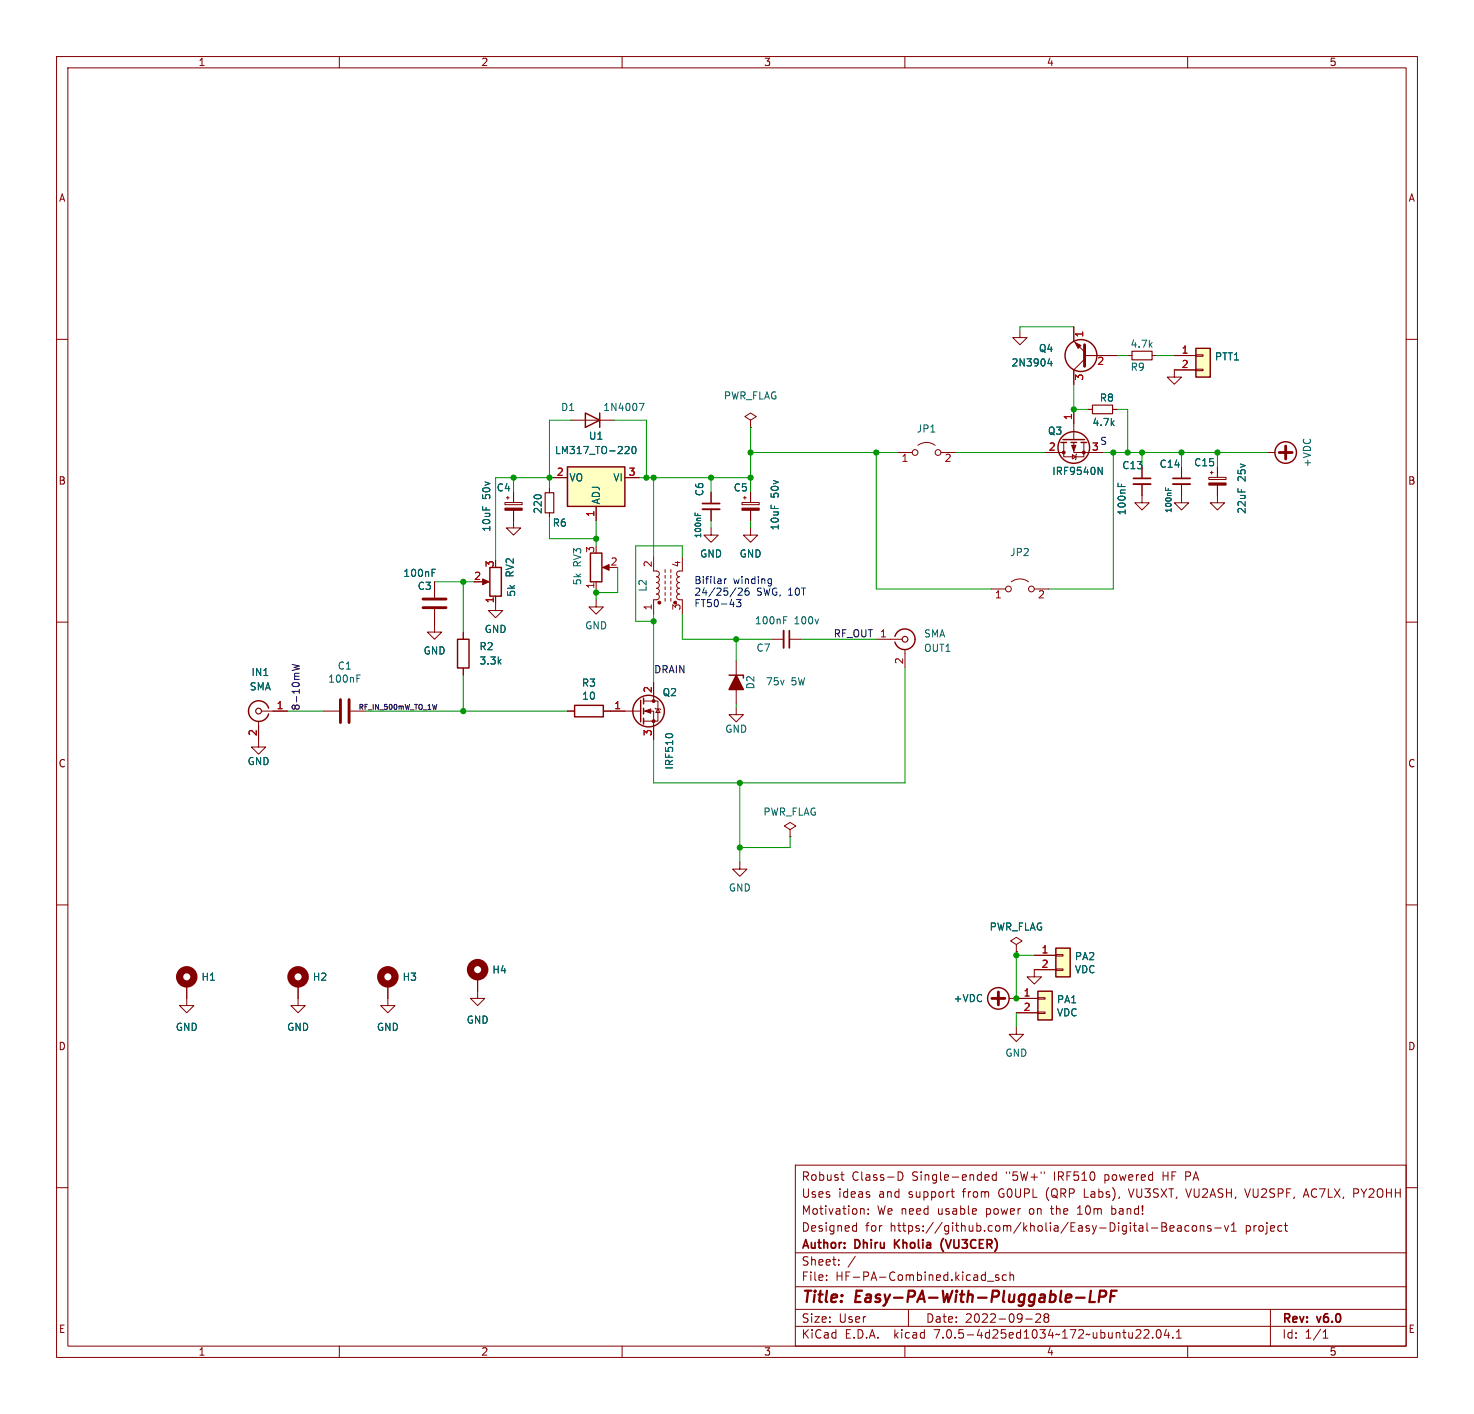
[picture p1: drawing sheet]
<svg xmlns="http://www.w3.org/2000/svg" width="261mm" height="250mm" viewBox="0 0 261 250" stroke-linecap="round" stroke-linejoin="round" font-family="sans-serif">
<g fill="none" stroke="#840000" stroke-width=".18">
<path d="M10 10h240.6v230h-240.6zM12 12h236.6v226h-236.6zM60 10v2M110 10v2M160 10v2M210 10v2M10 60h2M180.3 58.4v1.3h1.3l-1.3 1.3-1.2-1.3h1.2M189.9 57.8v2.5l1.9 1.9M248.6 60h2M101 74.3h7.6M132.7 74.3l1-.6-1-.7-1 .7 1 .6v1.3"/>
<path d="M132.7 75.6h.1M162.3 78.7a2.54 2.54 0 0 1 3.1 0M188.1 78.2v2.6h3.5v-2.6M189.9 78.2v1.8h5M189.9 72.4v5.3M191.8 62.9h5.7M191.8 63.5l-1.9 1.9v2.5M192.4 72.4h.8M196.7 72.4h.8M199.4 62.9h.8M203.7 62.9h.8M207.6 62.9h3.9"/>
<path d="M211.5 65.3h1.2v.2h-1.2zM211.5 62.7h1.2v.3h-1.2zM211.5 65.4h-3.9v1.3h1.3l-1.3 1.2-1.2-1.2h1.2M89.3 88.8h3v.4h-3zM89.5 88h.5M89.8 87.8v.5M90.8 90.2v3.1h1.3l-1.3 1.3-1.3-1.3h1.3M90.8 87v1.8M97.2 86.4v.7M97.2 90.7v.7M97.8 84.5h2.5M105.4 89.5v2.6"/>
<path d="M110.5 84.5h2.5M115.6 98.4v2.6h.7l.3 .5-.2 .3-.3 .2 .3 .1 .2 .3-.1 .4-.4 .2 .3 .1 .2 .2-.1 .5-.4 .2 .4 .2 .1 .4-.2 .3-.3 .1 .3 .2 .2 .4-.3 .4h-.7v2.6M120.6 98.4v2.6h-.7l-.3 .5 .2 .3 .3 .2-.3 .1-.2 .3 .2 .4 .3 .2-.3 .1-.2 .3 .1 .4 .4 .2-.4 .2v.5l.1 .2 .3 .1-.3 .2-.2 .4 .3 .4h.7v2.6M125.7 93.3v1.3h1.3l-1.3 1.3-1.2-1.3h1.2M125.7 87v2M125.7 90v2.1M131.2 88.8h3v.4h-3zM131.4 88h.6M131.7 87.8v.5M132.7 93.3v1.3h1.3l-1.3 1.3-1.3-1.3h1.3M132.7 87v1.8M132.7 90.2v1.9"/>
<path d="M158.7 80h2.6M166.4 80h2.5M184.8 80h3.3M189.6 80.4l.6 .4-.6 .4zM190.4 80.3l-.2 .1v.8l-.1 .1M201.9 85.6v3.3h1.3l-1.3 1.3-1.2-1.3h1.2M201.9 82.5v2.1M208.9 85.6v3.3h1.3l-1.3 1.3-1.3-1.3h1.3M208.9 82.5v2.1M213.7 84.4h3.1v.4h-3.1zM214 83.6h.5M214.2 83.3v.5"/>
<path d="M215.3 85.8v3.1h1.2l-1.2 1.3-1.3-1.3h1.3M215.3 82.5v1.9M224.2 80h1.2M10 110h2M76.8 107.7v4.1h1.3l-1.3 1.2-1.2-1.2h1.2M76.8 102.9v2.8M81.9 111.8v1.2M81.9 118.1v1.3M85.1 102.9h1M87.6 105.4v2.5h1.3l-1.3 1.3-1.2-1.3h1.2M105.4 106v1.3h1.3l-1.3 1.3-1.3-1.3h1.3M105.4 102.9v1.2"/>
<path d="M106.9 100.3h1M117.6 100.7v.5M117.6 101.7v.5M117.6 102.7v.6M117.6 103.8v.5M117.6 104.8v.5M117.6 105.8v.5M118.6 100.7v.5M118.6 101.7v.5M118.6 102.7v.6M118.6 103.8v.5M118.6 104.8v.5"/>
<path d="M118.6 105.8v.5M130.2 116.8v7.7M136.5 113h2.1M139.6 113h2M154.9 113h4.6M160 114.8v3.3M175.3 104.1h2.5M178.8 102.9a2.54 2.54 0 0 1 3.1 0M182.9 104.1h2.5M248.6 110h2M45.7 127.5v4.6h1.3l-1.3 1.2-1.3-1.2h1.3M46.2 125.7h4.6"/>
<path d="M57.1 125.7h2.8M62 125.7h2.8M100.3 125.7h1.3M106.7 125.7h6.6M113.8 125.7h1.8v5.1M113.8 124h2.5v3.5h-2.5M115.6 120.6v3.4M115.8 125.2l.2 .1h.7l.1 .2M116.3 125.3l.4 .7h-.7zM130.2 125.1v1.3h1.2l-1.2 1.2-1.3-1.2h1.3M10 160h2M130.8 152.4v1.3h1.3l-1.3 1.2-1.3-1.2h1.3"/>
<path d="M139.7 146.7l1-.7-1-.6-1 .6 1 .7v1.3M139.7 148h.1M248.6 160h2M33 174v3.8h1.3l-1.3 1.3-1.3-1.3h1.3M52.7 174v3.8h1.3l-1.3 1.3-1.3-1.3h1.3M68.6 174v3.8h1.2l-1.2 1.3-1.3-1.3h1.3M84.5 172.7v3.8h1.2l-1.2 1.3-1.3-1.3h1.3M178.4 176.5h5.1M179.7 167l1-.6-1-.7-1 .7 1 .6v1.3M179.7 168.3h.1M179.7 179.1h3.8M182.9 168.9h3.8"/>
<path d="M183.5 178.9h1.3v.3h-1.3zM183.5 176.4h1.3v.3h-1.3zM186.7 171.3h1.3v.3h-1.3zM186.7 168.8h1.3v.2h-1.3zM186.7 171.4h-3.8v1.3h1.2l-1.2 1.3-1.3-1.3h1.3M179.7 181.6v1.3h1.3l-1.3 1.2-1.3-1.2h1.3M10 210h2M140.6 206h108v32h-108zM148.7 207.7h.5M148.9 208.5l.3 .2M151 216.7l.4 .1M151.4 216.2v1.5"/>
<path d="M151.4 217.6l-.4 .1M152.2 213.8h.5l.1 .9M153.5 214.6v.1M153.5 213.8v.1M153.7 211.3v.3M158.8 207.2a.76 .76 0 0 1 .9 .7 .76 .76 0 0 1-.9 .8zM168.2 210.7h.5M168.4 210.2v1.3l.3 .2M172.4 213.7l.3 .4-.8 .1M172.6 214.6l-.2 .1M174.2 208.2l.7-.1-.1-.3-.4-.1-.2 .2v.7h.6M176.2 207.8l-.5-.1-.3 .3v.4l.2 .2h.6"/>
<path d="M176.2 207.2v1.5M184.7 207.2v.3M203.6 217.1h1.1M205.4 216.2h.5l.3 .1v.3l-.3 .3a.4 .4 0 0 1 .4 .4 .4 .4 0 0 1-.3 .4h-.6zM205.4 216.9h.5M206.9 217.2l.7-.1-.1-.3-.4-.1-.2 .2v.7h.6M208.2 216.8h.6l.1 .9M208.9 217.1h-.5a.29 .29 0 0 0-.3 .3 .29 .29 0 0 0 .3 .3l.5-.1M210.2 216.8l-.4-.1-.3 .3v.4l.2 .2h.5M210.9 216.8l.4-.1 .3 .3v.4l-.3 .3-.4-.1-.1-.2v-.4zM212.2 216.8l.2-.1 .4 .1 .1 .9M212.2 216.7v1"/>
<path d="M214.1 216.8l-.4-.1-.2 .2 .1 .2 .5 .2v.3h-.6M214.8 217.1h1.1M216.5 216.7l.4 1 .3-1M217.7 217.7h.9M217.7 216.6l.5-.4v1.5M227.1 216.7h.6M227.3 216.2v1.3l.4 .2M248.6 210h2M60 238v2M110 238v2M140.6 234.5h108M140.6 231.5h108"/>
<path d="M140.6 227.5h108M140.6 221.5h108M146.2 226.3v.1M146.2 225.5v.1M148.3 223.6v.1M148.3 222.8v.1M151.2 222.1l-1.3 2M160 238v2M160.6 231.5v3M174.6 226.5h1.1M176.6 225.5l-.4-.1-.2 .2 .1 .2 .5 .2v.3h-.6M177.9 225.5l-.4-.1-.3 .3v.4l.2 .2h.5"/>
<path d="M178.6 225.5l.2-.1 .4 .1v.9M178.6 224.9v1.5M181.4 233.2h1.1M183.2 232.4h.1M183.9 232.4l.1 .2-.1 .3-.8 .9h.9M184.7 232.4l-.1 .3 .3 .2M184.9 232.9l-.3 .3v.3l.3 .3 .4-.1 .1-.2v-.4l-.2-.2M184.9 232.9h.3M185.3 232.4l.1 .3-.2 .2M200.8 236.6h.9M201.7 235.2v.5M202.3 235.2l.6-.1 .2 .1 .1 .3-1 1.1h1"/>
<path d="M203.8 236.5v.1M204.6 235.2l.2-.1a.81 .81 0 0 1 .6 .6 .81 .81 0 0 1-.3 .8l-.2 .1a.81 .81 0 0 1-.3-1.4zM206.2 235l-.3 1.1h.9M206.6 235.6v1M207.4 236.5v.1M208 236.6h.9M208 235.5l.4-.4v1.5M210 238v2M224.6 231.5v6.5M233.9 236.6h.9M233.9 235.5l.5-.4v1.5"/>
<circle cx="161.8" cy="80" r=".51"/>
<circle cx="165.9" cy="80" r=".51"/>
<circle cx="178.3" cy="104.1" r=".51"/>
<circle cx="182.4" cy="104.1" r=".51"/>
</g>
<path d="M190.3 229.5h1.5M192.9 228.2l-.3 2h1M194.4 229.3h.7a.55 .55 0 0 0 .5-.5 .55 .55 0 0 0-.3-.6h-.8l-.2 2M196.4 229.2h.7M197.5 228.2h-1l-.2 2" fill="none" stroke="#840000" stroke-width=".4"/>
<path d="M124.2 89h3.1M200.4 84.6h3.1M207.4 84.6h3M139.6 111.5v3.1M166.5 219.4l-.1 .6 .1 .8" fill="none" stroke="#840000" stroke-width=".3"/>
<g fill="#ffffc2" stroke="#ffffc2" stroke-width=".18">
<path d="M183.5 175.3h2.6v5h-2.6z"/>
<path d="M186.7 167.6h2.5v5.1h-2.5z"/>
<path d="M211.5 61.6h2.5v5.1h-2.5z"/>
<path d="M100.3 82.5h10.2v7h-10.2z"/>
</g>
<g fill="none" stroke="#840000" stroke-width=".25">
<path d="M103.5 73l2.5 1.3-2.5 1.3zM106 73v2.6M187.6 78.2h1M188 77.7h3.8M189.4 78.2h1M191.1 78.2h1.1M211.5 61.6h2.5v5.1h-2.5zM100.3 82.5h10.2v7h-10.2zM104.4 97.8h2v5.1h-2zM80.9 113h2v5.1h-2zM86.6 100.3h2v5.1h-2zM128.9 119.4h2.5v.5"/>
<path d="M158.2 112.5a1.81 1.81 0 0 1 2.8-.9 1.81 1.81 0 0 1 0 2.9 1.81 1.81 0 0 1-2.8-1M47.5 125.2a1.81 1.81 0 0 0-2.8-.9 1.81 1.81 0 0 0 0 2.9 1.81 1.81 0 0 0 2.8-1M101.6 124.7h5.1v2h-5.1zM113.3 123.8v3.8M113.8 123.4v1.1M113.8 125.2v1M113.8 127v1M183.5 175.3h2.6v5h-2.6zM186.7 167.6h2.5v5.1h-2.5z"/>
<circle cx="189.9" cy="79.1" r="2.79"/>
<circle cx="191.1" cy="62.9" r="2.82"/>
<circle cx="227.3" cy="80" r="1.9"/>
<circle cx="114.7" cy="125.7" r="2.79"/>
<circle cx="176.5" cy="176.5" r="1.9"/>
</g>
<path d="M191.8 61v3.8M227.3 78.9v2.3M226.2 80h2.3M74.8 107.4h4.1M74.8 105.9h4.1M60.2 123.7v4.1M61.7 123.7v4.1M175.4 176.5h2.3M176.5 175.4v2.3" fill="none" stroke="#840000" stroke-width=".51"/>
<g fill="none" stroke="#840000" stroke-width=".2">
<path d="M193.2 71.6h3.5v1.6h-3.5zM200.2 62.1h3.5v1.5h-3.5zM96.4 87.1h1.5v3.6h-1.5z"/>
<circle cx="160" cy="113" r=".51"/>
<circle cx="45.7" cy="125.7" r=".51"/>
</g>
<g fill="#840000" stroke="#840000" stroke-width=".18">
<path d="M89.3 89.8h3v.4h-3z"/>
<path d="M85.3 102.4l1.2 .5-1.2 .5z"/>
<path d="M213.7 85.4h3.1v.4h-3.1z"/>
<path d="M114 125.7l1.1-.4v.8z"/>
<path d="M106.6 100.3l1.1-.5v1z"/>
<path d="M190.1 60.6l1 .5-.5 .5z"/>
<path d="M131.2 89.8h3v.4h-3z"/>
<path d="M189.5 78.7h.7l-.3 1.1z"/>
<circle cx="115.6" cy="127.5" r=".25"/>
<circle cx="115.6" cy="124" r=".25"/>
<circle cx="119.4" cy="106.6" r=".25"/>
<circle cx="116.6" cy="106.6" r=".25"/>
<circle cx="191.6" cy="80" r=".25"/>
<circle cx="188.1" cy="80" r=".25"/>
</g>
<g fill="none" stroke="#840000" stroke-width="1.3">
<circle cx="33" cy="172.7" r="1.27"/>
<circle cx="52.7" cy="172.7" r="1.27"/>
<circle cx="68.6" cy="172.7" r="1.27"/>
<circle cx="84.5" cy="171.4" r="1.27"/>
</g>
<g fill="none" stroke="#006464" stroke-width=".18">
<path d="M110.7 78.9l.4 .1 .1 .3-.7 .9h.7M111.9 79.1l.1-.2a.68 .68 0 0 1 .5 .7 .68 .68 0 0 1-.5 .6l-.1-.1-.2-.4zM113 71.3h.9l-.6 1.3M185.6 63.4l-.3 .9h.8M185.9 63.9v.8M122.9 90.7v.5M123.4 90.8v.4M194.2 82.6l.7 1.3v-1.3M197.7 85.4v.6M206.1 86.2v.5M206.6 86.4v.3M63.1 119.3h.6"/>
<path d="M76.4 100.7h.6M138.6 109h.6M117.8 129.8l.4-.1 .6 .1"/>
</g>
<path d="M124.2 90h3.1M200.4 85.6h3.1M207.4 85.6h3M138.6 111.5v3.1" fill="none" stroke="#840000" stroke-width=".33"/>
<path d="M130.2 119.4l1.2 2.5h-2.5z" fill="#840000" stroke="#840000" stroke-width=".25"/>
<path d="M51.6 117.5l1.3 .3-.9 .2 .9 .3-1.3 .3M77.2 124.5l-.2 .9" fill="none" stroke="#0f0f0f" stroke-width=".18"/>
<path d="M128.1 102.3v.9M128.5 102.3l-.4 .3M130.2 103.9l-1.1 1.6M130.2 106h.8l-.4 .5 .3 .1v.6l-.1 .1-.6-.1M131.2 104.3l-.7 .9h.7M131.8 104.3v.8l.2 .1 .4-.1 .1-.4-.2-.2h-.3l-.3 .2M136 102.3l.4 .1M136.4 102.3l-.1 1.2M136.4 103.1l-.4 .1" fill="none" stroke="#0000c2" stroke-width=".18"/>
<g fill="none" stroke="#009600" stroke-width=".18">
<path d="M189.9 57.8h-9.6v.6M101 74.3h-3.8v12.1M108.6 74.3h5.7v10.2M132.7 75.6v11.4M189.9 67.9v4.5h2.5M197.5 62.9h1.9M197.5 72.4h1.9v7.6M204.5 62.9h3.1M90.8 84.5v2.5M97.2 91.4v3.8h8.2M97.8 84.5h-10.2v14.6M105.4 92.1v4.4"/>
<path d="M113 84.5h19.7M115.6 84.5v13.9M120.6 98.4v-1.9h-8.2v13.4h3.2M125.7 84.5v2.5M125.7 92.1v1.2M132.7 80h26M132.7 92.1v1.2M154.9 80v24.1h20.4M168.9 80h15.9M194.9 80h29.3M196.8 80v24.1h-11.4M201.9 80v2.5"/>
<path d="M208.9 80v2.5M215.3 80v2.5M76.8 102.9h7M81.9 102.9v8.9M81.9 119.4v6.3M105.4 104.1v1.9M109.2 100.3v4.5h-3.8M115.6 108.6v12M120.6 108.6v4.4h15.9M130.2 113v3.8M141.6 113h13.3M160 118.1v20.3h-44.4v-7.6"/>
<path d="M50.8 125.7h6.3M64.8 125.7h35.5M130.2 124.5v.6M130.8 138.4v14M139.7 148v1.9h-8.9M179.7 168.3v8.2M179.7 179.1v2.5M179.7 168.9h3.2"/>
</g>
<g fill="#009600" stroke="#009600" stroke-width=".18">
<circle cx="132.7" cy="80" r=".46"/>
<circle cx="132.7" cy="84.5" r=".46"/>
<circle cx="114.3" cy="84.5" r=".46"/>
<circle cx="115.6" cy="84.5" r=".46"/>
<circle cx="125.7" cy="84.5" r=".46"/>
<circle cx="105.4" cy="95.2" r=".46"/>
<circle cx="189.9" cy="72.4" r=".46"/>
<circle cx="199.4" cy="80" r=".46"/>
<circle cx="154.9" cy="80" r=".46"/>
<circle cx="196.8" cy="80" r=".46"/>
<circle cx="90.8" cy="84.5" r=".46"/>
<circle cx="97.2" cy="84.5" r=".46"/>
<circle cx="81.9" cy="125.7" r=".46"/>
<circle cx="81.9" cy="102.9" r=".46"/>
<circle cx="179.7" cy="176.5" r=".46"/>
<circle cx="179.7" cy="168.9" r=".46"/>
<circle cx="130.8" cy="138.4" r=".46"/>
<circle cx="130.8" cy="149.9" r=".46"/>
<circle cx="105.4" cy="104.8" r=".46"/>
<circle cx="115.6" cy="109.9" r=".46"/>
<circle cx="130.2" cy="113" r=".46"/>
<circle cx="208.9" cy="80" r=".46"/>
<circle cx="201.9" cy="80" r=".46"/>
<circle cx="215.3" cy="80" r=".46"/>
</g>
<g font-size="2.8" fill="#840000">
<text x="141.6" y="230.8">Title:</text>
<text x="151.1" y="230.8">Easy-PA-With-Pluggable-LPF</text>
</g>
<g font-size="2.1" fill="#840000">
<text x="141.6" y="209">Robust</text>
<text x="150.5" y="209">Class-D</text>
<text x="161.1" y="209">Single-ended</text>
<text x="177.8" y="209">&quot;5W+&quot;</text>
<text x="186.3" y="209">IRF510</text>
<text x="195.3" y="209">powered</text>
<text x="205.7" y="209">HF PA</text>
<text x="141.6" y="215">Motivation:</text>
<text x="141.6" y="212">Uses</text>
<text x="148.1" y="212">ideas</text>
<text x="155" y="215">We need</text>
<text x="155.3" y="212">and</text>
<text x="160.6" y="212">support</text>
<text x="165.7" y="215">usable</text>
<text x="170.2" y="212">from</text>
<text x="174.3" y="215">power</text>
<text x="176.6" y="212">G0UPL</text>
<text x="182" y="215">on</text>
<text x="185" y="212">(QRP</text>
<text x="186" y="215">the</text>
<text x="190.7" y="215">10m</text>
<text x="191.8" y="212">Labs),</text>
<text x="196.8" y="215">band!</text>
<text x="199.9" y="212">VU3SXT,</text>
<text x="210.1" y="212">VU2ASH,</text>
<text x="220.7" y="212">VU2SPF,</text>
<text x="231.1" y="212">AC7LX,</text>
<text x="239.9" y="212">PY2OHH</text>
<text x="141.6" y="221.1">Author:</text>
<text x="141.6" y="218">Designed</text>
<text x="151.1" y="221.1">Dhiru</text>
<text x="152.9" y="218">for</text>
<text x="157.3" y="218">https://github.com/kholia/Easy-Digital-Beacons-v1</text>
<text x="158.5" y="221.1">Kholia</text>
<text x="167.2" y="221.1">(VU3CER)</text>
<text x="220.2" y="218">project</text>
<text x="141.6" y="226.7">File:</text>
<text x="141.6" y="224">Sheet:</text>
<text x="147.6" y="226.7">HF-PA-Combined.kicad_sch</text>
<text x="141.6" y="236.9">KiCad</text>
<text x="141.6" y="234.1">Size:</text>
<text x="148.2" y="234.1">User</text>
<text x="149.3" y="236.9">E.D.A.</text>
<text x="158" y="236.9">kicad</text>
<text x="163.6" y="234.1">Date:</text>
<text x="165.2" y="236.9">7.0.5-4d25ed1034~172~ubuntu22.04.1</text>
<text x="170.6" y="234.1">2022-09-28</text>
<text x="226.6" y="234.2">Rev:</text>
<text x="226.6" y="236.9">Id:</text>
<text x="230.6" y="236.9">1/1</text>
<text x="232.9" y="234.2">v6.0</text>
</g>
<g font-size="1.8" fill="#840000">
<text x="35" y="11.8">1</text>
<text x="85" y="11.8">2</text>
<text x="135" y="11.8">3</text>
<text x="185" y="11.8">4</text>
<text x="235" y="11.8">5</text>
<text x="10.4" y="35.8">A</text>
<text x="249" y="35.8">A</text>
<text x="10.3" y="85.8">B</text>
<text x="248.9" y="85.8">B</text>
<text x="10.3" y="135.8">C</text>
<text x="248.9" y="135.8">C</text>
<text x="10.3" y="185.8">D</text>
<text x="248.9" y="185.8">D</text>
<text x="10.4" y="235.8">E</text>
<text x="35" y="239.9">1</text>
<text x="85" y="239.9">2</text>
<text x="135" y="239.9">3</text>
<text x="185" y="239.9">4</text>
<text x="235" y="239.9">5</text>
<text x="249" y="235.8">E</text>
</g>
<g font-size="1.8" fill="#a90000">
<text x="191.8" y="59.7" transform="rotate(-90 191.8 59.7)">1</text>
<text x="194" y="64.8">2</text>
<text x="208.9" y="62.6">1</text>
<text x="208.9" y="65.2">2</text>
<text x="191.8" y="67.3" transform="rotate(-90 191.8 67.3)">3</text>
<text x="189.6" y="74.3" transform="rotate(-90 189.6 74.3)">1</text>
<text x="159.4" y="81.9">1</text>
<text x="167" y="81.9">2</text>
<text x="185.4" y="79.8">2</text>
<text x="193" y="79.8">3</text>
<text x="98.4" y="84.2">2</text>
<text x="111.1" y="84.2">3</text>
<text x="105.2" y="91.5" transform="rotate(-90 105.2 91.5)">1</text>
<text x="87.4" y="100.4" transform="rotate(-90 87.4 100.4)">3</text>
<text x="105.2" y="97.8" transform="rotate(-90 105.2 97.8)">3</text>
<text x="107.9" y="100.1">2</text>
<text x="115.3" y="100.4" transform="rotate(-90 115.3 100.4)">2</text>
<text x="120.4" y="100.4" transform="rotate(-90 120.4 100.4)">4</text>
<text x="83.8" y="102.6">2</text>
<text x="87.4" y="106.7" transform="rotate(-90 87.4 106.7)">1</text>
<text x="105.2" y="104.2" transform="rotate(-90 105.2 104.2)">1</text>
<text x="115.3" y="108" transform="rotate(-90 115.3 108)">1</text>
<text x="120.4" y="108" transform="rotate(-90 120.4 108)">3</text>
<text x="175.9" y="106">1</text>
<text x="183.5" y="106">2</text>
<text x="159.8" y="117.5" transform="rotate(-90 159.8 117.5)">2</text>
<text x="48.9" y="125.5">1</text>
<text x="108.6" y="125.5">1</text>
<text x="115.3" y="122.6" transform="rotate(-90 115.3 122.6)">2</text>
<text x="45.5" y="130.2" transform="rotate(-90 45.5 130.2)">2</text>
<text x="115.3" y="130.2" transform="rotate(-90 115.3 130.2)">3</text>
<text x="184.1" y="168.7">1</text>
<text x="184.1" y="171.2">2</text>
<text x="180.9" y="176.3">1</text>
<text x="180.9" y="178.8">2</text>
</g>
<g font-size="1.8" fill="#006464">
<text x="178.8" y="65">2N3904</text>
<text x="183.6" y="62.4">Q4</text>
<text x="199.8" y="61.7">4.7k</text>
<text x="199.9" y="65.7">R9</text>
<text x="214.8" y="63.9">PTT1</text>
<text x="127.9" y="70.8">PWR_FLAG</text>
<text x="194.4" y="71.2">R8</text>
<text x="99.2" y="72.8">D1</text>
<text x="104.1" y="77.9">U1</text>
<text x="106.6" y="72.8">1N4007</text>
<text x="162" y="76.6">JP1</text>
<text x="185.2" y="77">Q3</text>
<text x="193.1" y="75.5">4.7k</text>
<text x="98.1" y="80.5">LM317_TO-220</text>
<text x="198.4" y="83.1">C13</text>
<text x="205" y="82.9">C14</text>
<text x="211.1" y="82.6">C15</text>
<text x="232" y="82.7" transform="rotate(-90 232 82.7)">+VDC</text>
<text x="86.9" y="88.3" transform="rotate(-90 86.9 88.3)">50v</text>
<text x="87.8" y="87.1">C4</text>
<text x="100.6" y="85.3">VO</text>
<text x="106.2" y="89.3" transform="rotate(-90 106.2 89.3)">ADJ</text>
<text x="108.4" y="85.3">VI</text>
<text x="124.5" y="87.8" transform="rotate(-90 124.5 87.8)">C6</text>
<text x="129.7" y="87.1">C5</text>
<text x="137.9" y="88.1" transform="rotate(-90 137.9 88.1)">50v</text>
<text x="186" y="84.1">IRF9540N</text>
<text x="220.4" y="85.2" transform="rotate(-90 220.4 85.2)">25v</text>
<text x="86.9" y="94.1" transform="rotate(-90 86.9 94.1)">10uF</text>
<text x="95.9" y="90.9" transform="rotate(-90 95.9 90.9)">220</text>
<text x="97.7" y="93.3">R6</text>
<text x="137.9" y="93.8" transform="rotate(-90 137.9 93.8)">10uF</text>
<text x="199.2" y="91.2" transform="rotate(-90 199.2 91.2)">100nF</text>
<text x="220.4" y="90.9" transform="rotate(-90 220.4 90.9)">22uF</text>
<text x="102.9" y="100.4" transform="rotate(-90 102.9 100.4)">RV3</text>
<text x="123.7" y="98.7">GND</text>
<text x="130.7" y="98.7">GND</text>
<text x="178.6" y="98.5">JP2</text>
<text x="71.3" y="102.2">100nF</text>
<text x="73.8" y="104.5">C3</text>
<text x="91" y="102.2" transform="rotate(-90 91 102.2)">RV2</text>
<text x="91.2" y="105.6" transform="rotate(-90 91.2 105.6)">5k</text>
<text x="102.9" y="103.5" transform="rotate(-90 102.9 103.5)">5k</text>
<text x="114.5" y="104.7" transform="rotate(-90 114.5 104.7)">L2</text>
<text x="85.6" y="112.1">GND</text>
<text x="103.4" y="111.4">GND</text>
<text x="133.4" y="110.6">100nF</text>
<text x="140.4" y="110.6">100v</text>
<text x="163.3" y="112.9">SMA</text>
<text x="44.4" y="119.7">IN1</text>
<text x="59.7" y="118.6">C1</text>
<text x="74.8" y="115.9">GND</text>
<text x="84.7" y="115.1">R2</text>
<text x="84.7" y="117.7">3.3k</text>
<text x="133.7" y="115.4">C7</text>
<text x="163.3" y="115.4">OUT1</text>
<text x="44.1" y="122.2">SMA</text>
<text x="58" y="120.9">100nF</text>
<text x="102.8" y="121.6">R3</text>
<text x="102.9" y="123.9">10</text>
<text x="117.1" y="123.3">Q2</text>
<text x="133.5" y="122" transform="rotate(-90 133.5 122)">D2</text>
<text x="135.4" y="121.3">75v</text>
<text x="139.8" y="121.3">5W</text>
<text x="128.2" y="129.7">GND</text>
<text x="43.7" y="135.4">GND</text>
<text x="119.2" y="136.1" transform="rotate(-90 119.2 136.1)">IRF510</text>
<text x="134.9" y="144.4">PWR_FLAG</text>
<text x="128.8" y="157.8">GND</text>
<text x="174.9" y="164.7">PWR_FLAG</text>
<text x="35.6" y="173.6">H1</text>
<text x="55.3" y="173.6">H2</text>
<text x="71.1" y="173.6">H3</text>
<text x="87" y="172.3">H4</text>
<text x="190" y="169.9">PA2</text>
<text x="190" y="172.3">VDC</text>
<text x="168.6" y="177.4">+VDC</text>
<text x="186.8" y="177.6">PA1</text>
<text x="186.8" y="179.9">VDC</text>
<text x="31" y="182.4">GND</text>
<text x="50.7" y="182.4">GND</text>
<text x="66.6" y="182.4">GND</text>
<text x="82.5" y="181.2">GND</text>
<text x="177.7" y="187">GND</text>
</g>
<g font-size="1.8" fill="#0000c2">
<text x="194.4" y="78.7">S</text>
<text x="122.7" y="103.4">Bifilar</text>
<text x="122.7" y="105.4">24/25/26</text>
<text x="122.7" y="107.4">FT50-43</text>
<text x="129.6" y="103.4">winding</text>
<text x="133.7" y="105.4">SWG, 10T</text>
</g>
<g font-size="1.8" fill="#0f0f0f">
<text x="147.3" y="112.8">RF_OUT 1</text>
<text x="115.6" y="119.1">DRAIN</text>
<text x="53.1" y="125.7" transform="rotate(-90 53.1 125.7)">8-10mW</text>
</g>
<g font-size="1.4" fill="#006464">
<text x="124.1" y="95.2" transform="rotate(-90 124.1 95.2)">100nF</text>
<text x="207.3" y="90.8" transform="rotate(-90 207.3 90.8)">100nF</text>
</g>
<text font-size="1.2" fill="#0f0f0f" x="63.3" y="125.5">RF_IN_500mW_TO_1W</text>
</svg>
